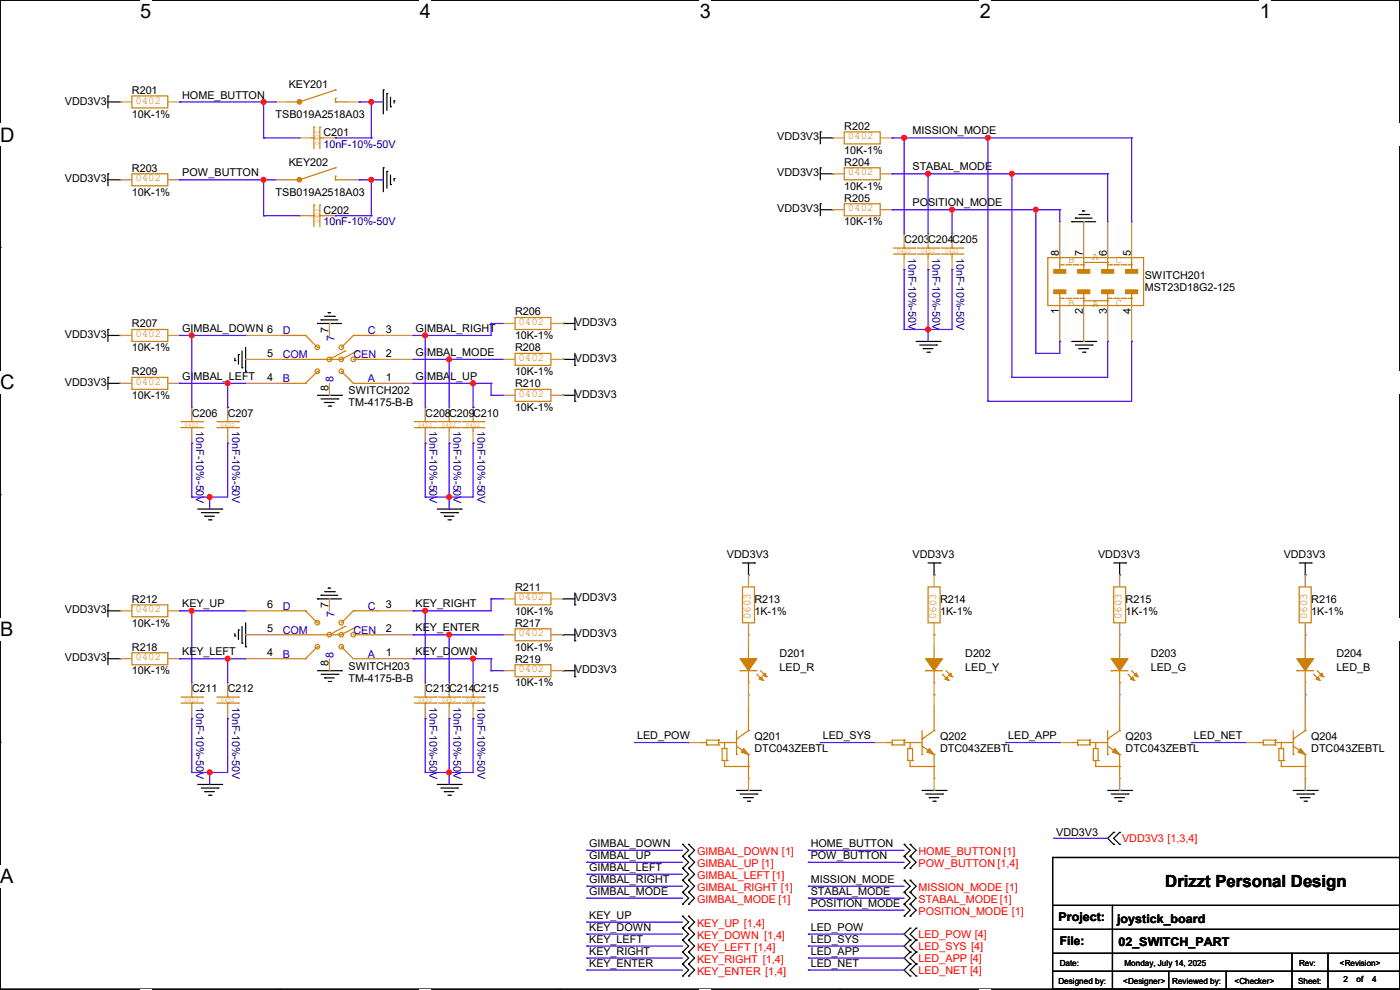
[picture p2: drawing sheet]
<svg xmlns="http://www.w3.org/2000/svg" width="297mm" height="210mm" viewBox="0 0 297 210" stroke-linecap="round" stroke-linejoin="round" font-family="sans-serif">
<path d="M0 0h297v209.8h-297z" fill="none" stroke="#000" stroke-width=".25"/>
<g fill="#fff">
<path d="M29.7 0h2.4v4.8h-2.4z"/>
<path d="M29.7 209.8h2.4v.2h-2.4z"/>
</g>
<path d="M59.4 0h.1M59.4 209.8h.1" fill="none" stroke="#000" stroke-width=".25"/>
<g fill="#fff">
<path d="M89.1 0h2.3v4.8h-2.3z"/>
<path d="M89.1 209.8h2.3v.2h-2.3z"/>
</g>
<path d="M118.8 0h.1M118.8 209.8h.1" fill="none" stroke="#000" stroke-width=".25"/>
<g fill="#fff">
<path d="M148.5 0h2.3v4.8h-2.3z"/>
<path d="M148.5 209.8h2.3v.2h-2.3z"/>
</g>
<path d="M178.2 0h.1M178.2 209.8h.1" fill="none" stroke="#000" stroke-width=".25"/>
<g fill="#fff">
<path d="M207.9 0h2.3v4.8h-2.3z"/>
<path d="M207.9 209.8h2.3v.2h-2.3z"/>
</g>
<path d="M237.6 0h.1M237.6 209.8h.1" fill="none" stroke="#000" stroke-width=".25"/>
<g fill="#fff">
<path d="M267.3 0h2.3v4.8h-2.3z"/>
<path d="M267.3 209.8h2.3v.2h-2.3z"/>
<path d="M0 26.2h3.1v4.8h-3.1z"/>
<path d="M297 26.2v4.8z"/>
<path d="M0 78.7h3.1v4.7h-3.1z"/>
<path d="M297 78.7v4.7z"/>
</g>
<path d="M0 52.5h.1M297 52.5h.1" fill="none" stroke="#000" stroke-width=".25"/>
<g fill="#fff">
<path d="M0 131.1h2.9v4.8h-2.9z"/>
<path d="M297 131.1v4.8z"/>
</g>
<path d="M0 104.9h.1M297 104.9h.1" fill="none" stroke="#000" stroke-width=".25"/>
<g fill="#fff">
<path d="M0 183.6h2.9v4.7h-2.9z"/>
<path d="M296.9 183.6h.1v4.7h-.1z"/>
</g>
<g fill="none" stroke="#000" stroke-width=".25">
<path d="M81.3 19.1h.1M81.3 19.1v5.1M82.1 19.9h.1M82.1 19.9v3.5M22.9 20.4h.1M22.9 36.9h.1M22.9 21.6h2.5M22.9 20.4v2.5M22.9 36.9v2.5M22.9 38.1h2.5M25.4 21.6h.1M25.4 38.1h.1"/>
<path d="M81.3 35.6h.1M81.3 35.6v5.1M82.1 36.4h.1M82.1 36.4v3.5M82.8 22.6h.1M82.8 39.2h.1M82.8 20.6v2M82.8 37.1v2.1M83.6 21.4h.1M83.6 37.9h.1M83.6 21.4v.5M83.6 37.9v.5"/>
<path d="M174 28h.1M174 35.6h.1M174 29.3h2.6M174 28v2.5M174 35.6v2.5M174 36.9h2.6M176.6 29.3h.1M176.6 36.9h.1M174 43.2h.1M174 43.2v2.6M174 44.5h2.6M176.6 44.5h.1"/>
<path d="M227.4 47h.1M227.4 47h5.1M228.1 46.3h.1M228.1 46.3h3.6M228.9 45.5h2M229.7 44.7h.1M229.7 44.7h.5M230.9 45.5h.1M22.9 69.9h.1M22.9 69.9v2.5M22.9 71.2h2.5M25.4 71.2h.1"/>
<path d="M49.8 76.5h.1M49.8 76v.5M50.6 75.2h.1M50.6 75.2v2.1M51.4 78h.1M51.4 74.5v3.5M52.1 78.8h.1M52.1 73.7v5.1M67.4 68.6h.1M67.4 68.6h5M68.1 67.9h.1M68.1 67.9h3.6"/>
<path d="M68.9 67.1h2M69.6 66.3h.1M69.6 66.3h.5M70.9 67.1h.1M119.4 68.6h.1M119.4 76.2h.1M119.4 68.6h2.6M119.4 76.2h2.6M122 69.9h.1M122 77.5h.1M122 67.4v2.5M122 75v2.5"/>
<path d="M194.4 72.4h5M195.1 73.2h3.6M195.9 74h.1M195.9 74h2M196.6 74.7h.5M197.1 74.7h.1M198.7 73.2h.1M199.4 72.4h.1M227.4 72.4h5.1M228.1 73.2h3.6M228.9 74h.1M228.9 74h2"/>
<path d="M229.7 74.7h.5M230.2 74.7h.1M231.7 73.2h.1M232.5 72.4h.1M22.9 80.1h.1M22.9 80.1v2.5M22.9 81.3h2.5M25.4 81.3h.1M67.4 83.9h5M68.1 84.6h3.6M68.9 85.4h.1M68.9 85.4h2"/>
<path d="M69.6 86.1h.5M70.1 86.1h.1M71.7 84.6h.1M72.4 83.9h.1M119.4 83.9h.1M119.4 83.9h2.6M122 85.1h.1M122 82.6v2.5M42 108h5M42.7 108.8h3.6M43.5 109.5h.1M43.5 109.5h2"/>
<path d="M44.2 110.3h.5M44.7 110.3h.1M46.3 108.8h.1M47 108h.1M92.8 108h5M93.5 108.8h3.6M94.3 109.5h.1M94.3 109.5h2M95 110.3h.5M95.5 110.3h.1M97.1 108.8h.1M97.8 108h.1"/>
<path d="M157.5 119.4h2.6M158.8 119.4v2.6M160.1 119.4h.1M196.9 119.4h2.5M198.2 119.4v2.6M199.4 119.4h.1M236.3 119.4h2.5M237.5 119.4v2.6M238.8 119.4h.1M275.6 119.4h2.6M276.9 119.4v2.6M278.2 119.4h.1"/>
<path d="M22.9 128.3h.1M22.9 138.5h.1M22.9 128.3v2.6M22.9 138.5v2.5M22.9 129.6h2.5M22.9 139.7h2.5M25.4 129.6h.1M25.4 139.7h.1M49.8 134.9h.1M49.8 134.4v.5M50.6 133.6h.1M50.6 133.6v2.1"/>
<path d="M51.4 136.4h.1M51.4 132.9v3.5M52.1 137.2h.1M52.1 132.1v5.1M67.4 127h.1M67.4 127h5M68.1 126.3h.1M68.1 126.3h3.6M68.9 125.5h2M69.6 124.8h.1M69.6 124.8h.5M70.9 125.5h.1"/>
<path d="M119.4 127h.1M119.4 134.7h.1M119.4 127h2.6M119.4 134.7h2.6M122 128.3h.1M122 135.9h.1M122 125.8v2.5M122 133.4v2.5M158.8 122h.1M198.2 122h.1M237.5 122h.1M276.9 122h.1"/>
<path d="M0 157.4h.1M67.4 142.3h5M68.1 143h3.6M68.9 143.8h.1M68.9 143.8h2M69.6 144.6h.5M70.1 144.6h.1M71.7 143h.1M72.4 142.3h.1M119.4 142.3h.1M119.4 142.3h2.6M122 143.6h.1"/>
<path d="M122 141v2.6M297 157.4h.1M42 166.4h5M42.7 167.2h3.6M43.5 167.9h.1M43.5 167.9h2M44.2 168.7h.5M44.7 168.7h.1M46.3 167.2h.1M47 166.4h.1M92.8 166.4h5M93.5 167.2h3.6"/>
<path d="M94.3 167.9h.1M94.3 167.9h2M95 168.7h.5M95.5 168.7h.1M97.1 167.2h.1M97.8 166.4h.1M144.8 179.1h.1M144.8 179.1l1.3 1.3-1.3 1.3M146.1 179.1h.1M146.1 179.1l1.3 1.3-1.3 1.3M156.3 167.7h5M157 168.4h3.6"/>
<path d="M157.8 169.2h.1M157.8 169.2h2M158.5 170h.5M159 170h.1M160.6 168.4h.1M161.3 167.7h.1M191.8 179.1h.1M191.8 179.1l1.3 1.3-1.3 1.3M193.1 179.1h.1M193.1 179.1l1.3 1.3-1.3 1.3M195.6 167.7h5.1M196.4 168.4h3.5"/>
<path d="M197.1 169.2h.1M197.1 169.2h2.1M197.9 170h.5M198.4 170h.1M199.9 168.4h.1M200.7 167.7h.1M235 167.7h5.1M235.8 168.4h3.5M236.3 176.6h.1M236.3 179.1h.1M236.3 176.6l-1.3 1.2 1.3 1.3M236.5 169.2h.1"/>
<path d="M236.5 169.2h2M237.3 170h.5M237.5 179.1h.1M237.5 176.6h.1M237.5 176.6l-1.2 1.2 1.2 1.3M237.8 170h.1M239.3 168.4h.1M240.1 167.7h.1M274.4 167.7h5M275.1 168.4h3.6M275.9 169.2h.1M275.9 169.2h2"/>
<path d="M276.6 170h.6M277.2 170h.1M278.7 168.4h.1M279.4 167.7h.1M144.8 181.7h.1M144.8 184.2h.1M144.8 186.7h.1M144.8 189.3h.1M144.8 191.8h.1M144.8 196.9h.1M144.8 194.4h.1M144.8 199.4h.1"/>
<path d="M144.8 181.7l1.3 1.2-1.3 1.3M144.8 184.2l1.3 1.3-1.3 1.2M144.8 186.7l1.3 1.3-1.3 1.3M144.8 189.3l1.3 1.2-1.3 1.3M144.8 194.4l1.3 1.2-1.3 1.3M144.8 196.9l1.3 1.3-1.3 1.2M144.8 199.4l1.3 1.3-1.3 1.3M146.1 181.7h.1M146.1 184.2h.1M146.1 186.7h.1M146.1 189.3h.1M146.1 191.8h.1"/>
<path d="M146.1 196.9h.1M146.1 194.4h.1M146.1 199.4h.1M146.1 181.7l1.3 1.2-1.3 1.3M146.1 184.2l1.3 1.3-1.3 1.2M146.1 186.7l1.3 1.3-1.3 1.3M146.1 189.3l1.3 1.2-1.3 1.3M146.1 194.4l1.3 1.2-1.3 1.3M146.1 196.9l1.3 1.3-1.3 1.2M146.1 199.4l1.3 1.3-1.3 1.3M191.8 189.3h.1M191.8 186.7h.1"/>
<path d="M191.8 191.8h.1M191.8 194.4h.1M191.8 181.7h.1M191.8 184.2h.1M191.8 186.7l1.3 1.3-1.3 1.3M191.8 189.3l1.3 1.2-1.3 1.3M191.8 191.8l1.3 1.3-1.3 1.3M191.8 181.7l1.3 1.2-1.3 1.3M193.1 189.3h.1M193.1 186.7h.1M193.1 191.8h.1M193.1 194.4h.1"/>
<path d="M193.1 196.9h.1M193.1 199.4h.1M193.1 181.7h.1M193.1 184.2h.1M193.1 186.7l1.3 1.3-1.3 1.3M193.1 189.3l1.3 1.2-1.3 1.3M193.1 191.8l1.3 1.3-1.3 1.3M193.1 196.9l-1.3 1.3 1.3 1.2M193.1 199.4l-1.3 1.3 1.3 1.3M193.1 181.7l1.3 1.2-1.3 1.3M194.4 199.4h.1M194.4 196.9h.1"/>
<path d="M194.4 196.9l-1.3 1.3 1.3 1.2M194.4 199.4l-1.3 1.3 1.3 1.3M223.3 181.9h73.7v27.9h-73.7zM223.3 192.1h73.7M223.3 197.1h73.7M236 192.1v17.7M297 192.1h.1M297 197.1h.1M144.8 202h.1M144.8 204.5h.1M144.8 207.1h.1M144.8 202l1.3 1.2-1.3 1.3"/>
<path d="M144.8 204.5l1.3 1.3-1.3 1.3M146.1 202h.1M146.1 204.5h.1M146.1 207.1h.1M146.1 202l1.3 1.2-1.3 1.3M146.1 204.5l1.3 1.3-1.3 1.3M193.1 202h.1M193.1 204.5h.1M193.1 207.1h.1M193.1 202l-1.3 1.2 1.3 1.3M193.1 204.5l-1.3 1.3 1.3 1.3M194.4 202h.1"/>
<path d="M194.4 204.5h.1M194.4 207.1h.1M194.4 202l-1.3 1.2 1.3 1.3M194.4 204.5l-1.3 1.3 1.3 1.3M223.3 202.2h73.7M223.3 206h73.7M236 209.8h.1M247.9 209.8h.1M247.9 206v3.8M260.1 209.8h.1M260.1 206v3.8M274.1 209.8h.1"/>
<path d="M274.1 202.2v7.6M281.7 209.8h.1M281.7 202.2v7.6M297 202.2h.1M297 206h.1"/>
</g>
<g fill="none" stroke="#cc8006" stroke-width=".25">
<path d="M71.2 19.1h.1M71.2 19.1l-7.7 2.5M28 36.9h7.6v2.5h-7.6zM28 20.4h7.6v2.5h-7.6zM61 38.1h2.5M61 21.6h2.5M63.5 38.1h.1M63.5 21.6h.1M66.1 29.3h.5M66.6 29.3h.1M66.6 27h.1M66.6 27v4.5"/>
<path d="M67.9 27h.1M67.9 29.3h.1M67.9 29.3h.7M67.9 27v4.5M71.2 38.1h.1M71.2 35.6h.1M71.2 37.4h.1M71.2 21.6h.1M71.2 20.9h.1M71.2 38.1h2.5M71.2 35.6l-7.7 2.5M71.2 20.9v.7"/>
<path d="M71.2 37.4v.7M71.2 21.6h2.5M179.1 35.6h7.6v2.5h-7.6zM179.1 28h7.6v2.5h-7.6zM66.1 45.8h.5M66.6 45.8h.1M66.6 43.5h.1M66.6 43.5v4.5M67.9 43.5h.1M67.9 45.8h.1M67.9 43.5v4.5M67.9 45.8h.7"/>
<path d="M179.1 43.2h7.6v2.6h-7.6zM189.5 53.9h4.6M189.5 52.6h4.6M191.8 52.6h.1M191.8 53.9h.1M191.8 52.1v.5M191.8 53.9v.8M194.1 53.9h.1M194.1 52.6h.1M194.6 53.9h4.6M194.6 52.6h4.6M196.9 52.6h.1"/>
<path d="M196.9 53.9h.1M196.9 52.1v.5M196.9 53.9v.8M199.2 53.9h.1M199.2 52.6h.1M199.7 53.9h4.6M199.7 52.6h4.6M202 52.6h.1M202 53.9h.1M202 52.1v.5M202 53.9v.8M204.3 53.9h.1"/>
<path d="M204.3 52.6h.1M222.3 54.7h20.3v10.1h-20.3zM224.8 54.7h.1M224.8 54.7v2.5M224.8 56.2h.8M225.6 56.2h.1M226.1 56.2h1M227.1 56.2h.1M227.6 56.2h1M228.6 56.2h.1M229.2 56.2h.7M229.9 54.7h.1"/>
<path d="M229.9 56.2h.1M229.9 54.7v2.5M229.9 55.7h5.1M235 54.7h.1M235 55.7h.1M235 54.7v2.5M235 56.2h.8M235.8 56.2h.1M236.3 56.2h1M237.3 56.2h.1M237.8 56.2h1M238.8 56.2h.1"/>
<path d="M239.3 56.2h.8M240.1 54.7h.1M240.1 56.2h.1M240.1 54.7v2.5M28 69.9h7.6v2.5h-7.6zM59.7 76.2h12.7M59.7 71.2h5.1M64.8 71.2h.1M64.8 71.2l2.6 2.5M67.4 73.7h.1M67.4 78.8h.1M67.4 78.8l-2.6 2.5"/>
<path d="M72.4 76.2h.1M72.4 78.8h.1M72.4 78.8l2.6 2.5h5.1M73.2 74.5h.1M73.2 74.5l-3.3 1.7M75 71.2h.1M75 76.2h5.1M75 71.2h5.1M75 71.2l-2.6 2.5M75.7 74.5h.1M75.7 74.5l-3.3 1.7M80.1 71.2h.1"/>
<path d="M80.1 76.2h.1M109.3 75h7.6v2.5h-7.6zM109.3 67.4h7.6v2.5h-7.6zM224.8 62.3h.1M224.8 62.3v2.5M224.8 63.3h.8M225.6 63.3h.1M226.1 63.3h1M227.1 63.3h.1M227.6 63.3h1M228.6 63.3h.1M229.2 63.3h.7"/>
<path d="M229.9 62.3h.1M229.9 63.3h.1M229.9 62.3v2.5M229.9 63.8h5.1M235 62.3h.1M235 63.8h.1M235 62.3v2.5M235 63.3h.8M235.8 63.3h.1M236.3 63.3h1M237.3 63.3h.1M237.8 63.3h1"/>
<path d="M238.8 63.3h.1M239.3 63.3h.8M240.1 62.3h.1M240.1 63.3h.1M240.1 62.3v2.5M28 80.1h7.6v2.5h-7.6zM38.4 90.7h4.6M38.4 89.5h4.6M40.7 89.5h.1M40.7 90.7h.1M40.7 88.9v.6M40.7 90.7v.8"/>
<path d="M43 90.7h.1M43 89.5h.1M46 90.7h4.6M46 89.5h4.6M48.3 89.5h.1M48.3 90.7h.1M48.3 88.9v.6M48.3 90.7v.8M50.6 90.7h.1M50.6 89.5h.1M59.7 81.3h5.1M64.8 81.3h.1"/>
<path d="M80.1 81.3h.1M87.9 90.7h4.6M87.9 89.5h4.6M90.2 89.5h.1M90.2 90.7h.1M90.2 88.9v.6M90.2 90.7v.8M92.5 90.7h.1M92.5 89.5h.1M93 90.7h4.6M93 89.5h4.6M95.3 89.5h.1"/>
<path d="M95.3 90.7h.1M95.3 88.9v.6M95.3 90.7v.8M97.6 90.7h.1M97.6 89.5h.1M98.1 90.7h4.6M98.1 89.5h4.6M100.4 89.5h.1M100.4 90.7h.1M100.4 88.9v.6M100.4 90.7v.8M102.7 90.7h.1"/>
<path d="M102.7 89.5h.1M109.3 82.6h7.6v2.5h-7.6zM28 138.5h7.6v2.5h-7.6zM28 128.3h7.6v2.6h-7.6zM59.7 134.7h12.7M59.7 129.6h5.1M59.7 139.7h5.1M64.8 129.6h.1M64.8 139.7h.1M64.8 129.6l2.6 2.5M67.4 132.1h.1M67.4 137.2h.1"/>
<path d="M67.4 137.2l-2.6 2.5M72.4 134.7h.1M72.4 137.2h.1M72.4 137.2l2.6 2.5h5.1M73.2 132.9h.1M73.2 132.9l-3.3 1.8M75 129.6h.1M75 134.7h5.1M75 129.6h5.1M75 129.6l-2.6 2.5M75.7 132.9h.1M75.7 132.9l-3.3 1.8"/>
<path d="M80.1 129.6h.1M80.1 134.7h.1M80.1 139.7h.1M109.3 125.8h7.6v2.5h-7.6zM109.3 133.4h7.6v2.5h-7.6zM157.5 124.5h2.6v7.6h-2.6zM158.8 139.7h.1M158.8 137.2v2.5M196.9 124.5h2.5v7.6h-2.5zM198.2 139.7h.1M198.2 137.2v2.5M236.3 124.5h2.5v7.6h-2.5z"/>
<path d="M237.5 139.7h.1M237.5 137.2v2.5M275.6 124.5h2.6v7.6h-2.6zM276.9 139.7h.1M276.9 137.2v2.5M38.4 149.1h4.6M38.4 147.9h4.6M40.7 147.9h.1M40.7 149.1h.1M40.7 147.4v.5M40.7 149.1v.8M43 149.1h.1"/>
<path d="M43 147.9h.1M46 149.1h4.6M46 147.9h4.6M48.3 147.9h.1M48.3 149.1h.1M48.3 147.4v.5M48.3 149.1v.8M50.6 149.1h.1M50.6 147.9h.1M87.9 149.1h4.6M87.9 147.9h4.6M90.2 147.9h.1"/>
<path d="M90.2 149.1h.1M90.2 147.4v.5M90.2 149.1v.8M92.5 149.1h.1M92.5 147.9h.1M93 149.1h4.6M93 147.9h4.6M95.3 147.9h.1M95.3 149.1h.1M95.3 147.4v.5M95.3 149.1v.8M97.6 149.1h.1"/>
<path d="M97.6 147.9h.1M98.1 149.1h4.6M98.1 147.9h4.6M100.4 147.9h.1M100.4 149.1h.1M100.4 147.4v.5M100.4 149.1v.8M102.7 149.1h.1M102.7 147.9h.1M109.3 141h7.6v2.6h-7.6zM148.6 157.5h.1M148.6 157.5h1.3"/>
<path d="M149.9 158h.1M149.9 158h2.5M152.4 157.5h.1M152.4 157h.1M152.4 158h.1M152.4 157.5h3.9M152.4 157h-2.5v1M152.4 157v1M153.2 158.8h.1M153.2 158.8h1v2.5M153.2 158.8v2.5M153.7 158.8h.1"/>
<path d="M153.7 157.5v1.3M156.3 156.8h.1M156.3 158.3l2.5 1.8M156.3 155v5.1M157 142.3h.1M157 142.3h3.6M158.8 144.8h.1M158.8 155h.1M158.8 142.3v2.5M158.8 149.9v5.1M158.8 155l-2.5 1.8M160.6 143l1.2 1.3"/>
<path d="M161.3 142.3l1.3 1.3M161.8 144.3h.1M162.6 143.6h.1M188 157.5h.1M188 157.5h1.3M189.3 158h.1M189.3 158h2.5M191.8 157.5h.1M191.8 157h.1M191.8 158h.1M191.8 157.5h3.8M191.8 157h-2.5v1"/>
<path d="M191.8 157v1M192.6 158.8h.1M192.6 158.8h1v2.5M192.6 158.8v2.5M193.1 158.8h.1M193.1 157.5v1.3M195.6 156.8h.1M195.6 158.3l2.6 1.8M195.6 155v5.1M196.4 142.3h.1M196.4 142.3h3.5M198.2 144.8h.1"/>
<path d="M198.2 155h.1M198.2 142.3v2.5M198.2 149.9v5.1M198.2 155l-2.6 1.8M199.9 143l1.3 1.3M200.7 142.3l1.3 1.3M201.2 144.3h.1M202 143.6h.1M227.4 157.5h.1M227.4 157.5h1.2M228.6 158h.1M228.6 158h2.6"/>
<path d="M231.2 157.5h.1M231.2 157h.1M231.2 158h.1M231.2 157.5h3.8M231.2 157h-2.6v1M231.2 157v1M231.9 158.8h.1M231.9 158.8h1.1v2.5M231.9 158.8v2.5M232.5 158.8h.1M232.5 157.5v1.3M235 156.8h.1"/>
<path d="M235 155v5.1M235 158.3l2.5 1.8M235.8 142.3h.1M235.8 142.3h3.5M237.5 144.8h.1M237.5 155h.1M237.5 142.3v2.5M237.5 149.9v5.1M237.5 155l-2.5 1.8M239.3 143l1.3 1.3M240.1 142.3l1.2 1.3M240.6 144.3h.1"/>
<path d="M241.3 143.6h.1M266.7 157.5h.1M266.7 157.5h1.3M268 158h.1M268 158h2.6M270.6 157.5h.1M270.6 157h.1M270.6 158h.1M270.6 157.5h3.8M270.6 157h-2.6v1M270.6 157v1M271.3 158.8h.1"/>
<path d="M271.3 158.8h1v2.5M271.3 158.8v2.5M271.8 158.8h.1M271.8 157.5v1.3M274.4 156.8h.1M274.4 158.3l2.5 1.8M274.4 155v5.1M275.1 142.3h.1M275.1 142.3h3.6M276.9 144.8h.1M276.9 155h.1M276.9 142.3v2.5"/>
<path d="M276.9 149.9v5.1M276.9 155l-2.5 1.8M278.7 143l1.3 1.3M279.4 142.3l1.3 1.3M280 144.3h.1M280.7 143.6h.1M153.2 161.3h.1M153.2 161.3h1M153.7 162.6h.1M153.7 162.6h5.1M153.7 161.3v1.3M154.2 161.3h.1"/>
<path d="M156.3 160.1h.1M158.8 160.1h.1M158.8 165.1h.1M158.8 162.6h.1M158.8 160.1v5M192.6 161.3h.1M192.6 161.3h1M193.1 162.6h.1M193.1 162.6h5.1M193.1 161.3v1.3M193.6 161.3h.1M195.6 160.1h.1"/>
<path d="M198.2 160.1h.1M198.2 165.1h.1M198.2 162.6h.1M198.2 160.1v5M231.9 161.3h.1M231.9 161.3h1.1M232.5 162.6h.1M232.5 161.3v1.3M232.5 162.6h5M233 161.3h.1M235 160.1h.1M237.5 160.1h.1"/>
<path d="M237.5 165.1h.1M237.5 162.6h.1M237.5 160.1v5M271.3 161.3h.1M271.3 161.3h1M271.8 162.6h.1M271.8 162.6h5.1M271.8 161.3v1.3M272.3 161.3h.1M274.4 160.1h.1M276.9 160.1h.1M276.9 165.1h.1"/>
<path d="M276.9 162.6h.1M276.9 160.1v5"/>
<circle cx="67.3" cy="78.8" r=".49"/>
<circle cx="67.3" cy="73.7" r=".49"/>
<circle cx="69.9" cy="76.2" r=".49"/>
<circle cx="72.4" cy="78.8" r=".49"/>
<circle cx="72.4" cy="73.7" r=".49"/>
<circle cx="72.4" cy="76.2" r=".49"/>
<circle cx="75" cy="76.2" r=".49"/>
<circle cx="67.3" cy="132.1" r=".49"/>
<circle cx="67.3" cy="137.2" r=".49"/>
<circle cx="69.9" cy="134.6" r=".49"/>
<circle cx="72.4" cy="134.6" r=".49"/>
<circle cx="72.4" cy="132.1" r=".49"/>
<circle cx="72.4" cy="137.2" r=".49"/>
<circle cx="75" cy="134.6" r=".49"/>
</g>
<g fill="none" stroke="#a84" stroke-width=".25">
<path d="M25.4 38.1h.1M25.4 21.6h.1M25.4 38.1h2.6M25.4 21.6h2.6M35.6 38.1h2.5M35.6 21.6h2.5M38.1 38.1h.1M38.1 21.6h.1M58.5 38.1h.1M58.5 21.6h.1M58.5 38.1h2.5M58.5 21.6h2.5"/>
<path d="M63.5 29.3h.1M63.5 29.3h2.6M68.6 29.3h2.6M71.2 29.3h.1M73.7 38.1h2.5M73.7 21.6h2.5M76.2 38.1h.1M76.2 21.6h.1M176.6 36.9h.1M176.6 29.3h.1M176.6 29.3h2.5M176.6 36.9h2.5"/>
<path d="M186.7 29.3h2.6M186.7 36.9h2.6M189.3 36.9h.1M189.3 29.3h.1M63.5 45.8h.1M63.5 45.8h2.6M68.6 45.8h2.6M71.2 45.8h.1M176.6 44.5h.1M176.6 44.5h2.5M186.7 44.5h2.6M189.3 44.5h.1"/>
<path d="M191.8 49.6h.1M191.8 57.2h.1M191.8 49.6v2.5M191.8 54.7v2.5M196.9 49.6h.1M196.9 57.2h.1M196.9 49.6v2.5M196.9 54.7v2.5M202 49.6h.1M202 57.2h.1M202 49.6v2.5M202 54.7v2.5"/>
<path d="M224.8 47h.1M224.8 47v7.7M229.9 47h.1M229.9 47v7.7M235 47h.1M235 47v7.7M240.1 47h.1M240.1 47v7.7M25.4 71.2h.1M25.4 71.2h2.6M35.6 71.2h2.5M38.1 71.2h.1"/>
<path d="M52.1 71.2h.1M52.1 76.2h.1M52.1 71.2h7.6M52.1 76.2h7.6M69.9 68.6h.1M69.9 68.6v2.6M80.1 71.2h7.6M80.1 76.2h7.6M87.7 76.2h.1M87.7 71.2h.1M106.7 76.2h.1M106.7 68.6h.1"/>
<path d="M106.7 76.2h2.6M106.7 68.6h2.6M116.9 76.2h2.5M116.9 68.6h2.5M119.4 76.2h.1M119.4 68.6h.1M224.8 72.4h.1M224.8 64.8v7.6M229.9 72.4h.1M229.9 64.8v7.6M235 72.4h.1M235 64.8v7.6"/>
<path d="M240.1 72.4h.1M240.1 64.8v7.6M25.4 81.3h.1M25.4 81.3h2.6M35.6 81.3h2.5M38.1 81.3h.1M40.7 86.4h.1M40.7 94h.1M40.7 86.4v2.5M40.7 91.5v2.5M48.3 86.4h.1M48.3 94h.1"/>
<path d="M48.3 86.4v2.5M48.3 91.5v2.5M52.1 81.3h.1M52.1 81.3h7.6M69.9 83.9h.1M69.9 81.3v2.6M80.1 81.3h7.6M87.7 81.3h.1M90.2 86.4h.1M90.2 94h.1M90.2 86.4v2.5M90.2 91.5v2.5"/>
<path d="M95.3 86.4h.1M95.3 94h.1M95.3 86.4v2.5M95.3 91.5v2.5M100.4 86.4h.1M100.4 94h.1M100.4 86.4v2.5M100.4 91.5v2.5M106.7 83.9h.1M106.7 83.9h2.6M116.9 83.9h2.5M119.4 83.9h.1"/>
<path d="M25.4 139.7h.1M25.4 129.6h.1M25.4 129.6h2.6M25.4 139.7h2.6M35.6 129.6h2.5M35.6 139.7h2.5M38.1 139.7h.1M38.1 129.6h.1M52.1 129.6h.1M52.1 134.7h.1M52.1 139.7h.1M52.1 129.6h7.6"/>
<path d="M52.1 134.7h7.6M52.1 139.7h7.6M69.9 127h.1M69.9 127v2.6M69.9 139.7v2.6M80.1 129.6h7.6M80.1 134.7h7.6M80.1 139.7h7.6M87.7 139.7h.1M87.7 134.7h.1M87.7 129.6h.1M106.7 127h.1"/>
<path d="M106.7 134.7h.1M106.7 134.7h2.6M106.7 127h2.6M116.9 134.7h2.5M116.9 127h2.5M119.4 127h.1M119.4 134.7h.1M158.8 122h.1M158.8 134.7h.1M158.8 122v2.5M158.8 132.1v5.1M198.2 134.7h.1"/>
<path d="M198.2 122h.1M198.2 122v2.5M198.2 132.1v5.1M237.5 134.7h.1M237.5 122h.1M237.5 122v2.5M237.5 132.1v5.1M276.9 134.7h.1M276.9 122h.1M276.9 122v2.5M276.9 132.1v5.1M40.7 144.8h.1"/>
<path d="M40.7 152.4h.1M40.7 144.8v2.6M40.7 149.9v2.5M48.3 144.8h.1M48.3 152.4h.1M48.3 144.8v2.6M48.3 149.9v2.5M69.9 142.3h.1M90.2 144.8h.1M90.2 152.4h.1M90.2 144.8v2.6M90.2 149.9v2.5"/>
<path d="M95.3 144.8h.1M95.3 152.4h.1M95.3 144.8v2.6M95.3 149.9v2.5M100.4 144.8h.1M100.4 152.4h.1M100.4 144.8v2.6M100.4 149.9v2.5M106.7 142.3h.1M106.7 142.3h2.6M116.9 142.3h2.5M119.4 142.3h.1"/>
<path d="M146.1 157.5h.1M146.1 157.5h2.5M158.8 147.4h.1M158.8 144.8v5.1M185.5 157.5h.1M185.5 157.5h2.5M198.2 147.4h.1M198.2 144.8v5.1M224.8 157.5h.1M224.8 157.5h2.6M237.5 147.4h.1M237.5 144.8v5.1"/>
<path d="M264.2 157.5h.1M264.2 157.5h2.5M276.9 147.4h.1M276.9 144.8v5.1M158.8 167.7h.1M158.8 165.1v2.6M198.2 167.7h.1M198.2 165.1v2.6M237.5 167.7h.1M237.5 165.1v2.6M276.9 167.7h.1M276.9 165.1v2.6"/>
</g>
<g fill="#cc8006" stroke="#cc8006" stroke-width=".25">
<path d="M236.5 158.8l1 1.3-1.5-.5z"/>
<path d="M275.9 158.8l1 1.3-1.5-.5z"/>
<path d="M197.1 158.8l1.1 1.3-1.6-.5z"/>
<path d="M157.8 158.8l1 1.3-1.5-.5z"/>
<path d="M223.6 57.2h2.5v.8h-2.5z" fill-rule="evenodd"/>
<path d="M228.6 57.2h2.6v.8h-2.6z" fill-rule="evenodd"/>
<path d="M233.7 57.2h2.6v.8h-2.6z" fill-rule="evenodd"/>
<path d="M238.8 57.2h2.5v.8h-2.5z" fill-rule="evenodd"/>
<path d="M223.6 61.5h2.5v.8h-2.5z" fill-rule="evenodd"/>
<path d="M228.6 61.5h2.6v.8h-2.6z" fill-rule="evenodd"/>
<path d="M233.7 61.5h2.6v.8h-2.6z" fill-rule="evenodd"/>
<path d="M238.8 61.5h2.5v.8h-2.5z" fill-rule="evenodd"/>
<path d="M157 139.7h3.6l-1.8 2.6z" fill-rule="evenodd"/>
<path d="M162.3 142.8l.3 .8-.8-.3z" fill-rule="evenodd"/>
<path d="M161.1 144.1l.5-.5 .2 .7z" fill-rule="evenodd"/>
<path d="M275.1 139.7h3.6l-1.8 2.6z" fill-rule="evenodd"/>
<path d="M280 143.3l.5-.5 .2 .8z" fill-rule="evenodd"/>
<path d="M279.2 144.1l.5-.5 .3 .7z" fill-rule="evenodd"/>
<path d="M235.8 139.7h3.5l-1.8 2.6z" fill-rule="evenodd"/>
<path d="M240.6 143.3l.5-.5 .2 .8z" fill-rule="evenodd"/>
<path d="M239.8 144.1l.5-.5 .3 .7z" fill-rule="evenodd"/>
<path d="M196.4 139.7h3.5l-1.7 2.6z" fill-rule="evenodd"/>
<path d="M201.2 143.3l.5-.5 .3 .8z" fill-rule="evenodd"/>
<path d="M200.4 144.1l.6-.5 .2 .7z" fill-rule="evenodd"/>
<circle cx="63.5" cy="38.1" r=".49"/>
<circle cx="63.5" cy="21.6" r=".49"/>
</g>
<g fill="none" stroke="#4200ff" stroke-width=".25">
<path d="M38.1 21.6h.1M38.1 38.1h.1M38.1 21.6h20.4M38.1 38.1h20.4M55.9 29.3h.1M55.9 21.6h.1M55.9 38.1h.1M55.9 29.3h7.6M55.9 21.6v7.7M55.9 38.1v7.7M71.2 29.3h.1M71.2 29.3h7.6"/>
<path d="M76.2 21.6h.1M76.2 38.1h.1M76.2 21.6h5.1M76.2 38.1h5.1M78.8 29.3h.1M78.8 21.6h.1M78.8 38.1h.1M78.8 21.6v7.7M78.8 38.1v7.7M189.3 29.3h.1M189.3 36.9h.1M189.3 29.3h50.8"/>
<path d="M189.3 36.9h45.7M191.8 29.3h.1M191.8 29.3v20.3M196.9 36.9h.1M196.9 36.9v12.7M209.6 29.3h.1M209.6 29.3v55.8M214.7 36.9h.1M214.7 36.9v43.2M235 36.9h.1M235 36.9v10.1M240.1 29.3h.1"/>
<path d="M240.1 29.3v17.7M55.9 45.8h.1M55.9 45.8h7.6M71.2 45.8h.1M71.2 45.8h7.6M78.8 45.8h.1M189.3 44.5h.1M189.3 44.5h35.5M191.8 57.2h.1M191.8 57.2v12.7M196.9 57.2h.1M196.9 57.2v15.2"/>
<path d="M202 44.5h.1M202 57.2h.1M202 44.5v5.1M202 57.2v12.7h-10.2M219.8 44.5h.1M219.8 44.5v30.5M224.8 44.5h.1M224.8 44.5v2.5M38.1 71.2h.1M38.1 71.2h14M40.7 71.2h.1M40.7 71.2v15.2"/>
<path d="M87.7 71.2h.1M87.7 76.2h.1M87.7 76.2h19M90.2 71.2h.1M90.2 71.2v15.2M95.3 76.2h.1M95.3 76.2v10.2M104.2 68.6h.1M104.2 68.6v2.6h-16.5M104.2 68.6h2.5M191.8 69.9h.1M196.9 69.9h.1"/>
<path d="M219.8 75h.1M224.8 72.4h.1M224.8 72.4v2.6h-5M235 72.4h.1M235 72.4v7.7h-20.3M240.1 72.4h.1M240.1 72.4v12.7h-30.5M38.1 81.3h.1M38.1 81.3h14M40.7 94h.1M40.7 94v11.5M48.3 86.4h.1"/>
<path d="M48.3 81.3h.1M48.3 94h.1M48.3 81.3v5.1M48.3 94v11.5h-7.6M87.7 81.3h.1M87.7 81.3h16.5M90.2 94h.1M90.2 94v11.5M95.3 94h.1M95.3 94v14M100.4 86.4h.1M100.4 81.3h.1"/>
<path d="M100.4 94h.1M100.4 94v11.5h-10.2M100.4 81.3v5.1M104.2 81.3h.1M104.2 83.9h.1M104.2 81.3v2.6M104.2 83.9h2.5M209.6 85.1h.1M214.7 80.1h.1M40.7 105.5h.1M44.5 105.5h.1M44.5 105.5v2.5"/>
<path d="M90.2 105.5h.1M95.3 105.5h.1M38.1 129.6h.1M38.1 139.7h.1M38.1 129.6h14M38.1 139.7h14M40.7 129.6h.1M40.7 129.6v15.2M48.3 139.7h.1M48.3 139.7v5.1M87.7 129.6h.1M87.7 134.7h.1"/>
<path d="M87.7 139.7h.1M87.7 134.7h19M87.7 139.7h16.5M90.2 129.6h.1M90.2 129.6v15.2M95.3 134.7h.1M95.3 134.7v10.1M100.4 139.7h.1M100.4 139.7v5.1M104.2 127h.1M104.2 139.7h.1M104.2 127v2.6h-16.5"/>
<path d="M104.2 139.7v2.6M104.2 127h2.5M40.7 152.4h.1M40.7 152.4v11.5M48.3 152.4h.1M48.3 152.4v11.5h-7.6M90.2 152.4h.1M90.2 152.4v11.5M95.3 152.4h.1M95.3 152.4v14M100.4 152.4h.1M100.4 152.4v11.5h-10.2"/>
<path d="M104.2 142.3h.1M104.2 142.3h2.5M134.7 157.5h.1M134.7 157.5h11.4M174 157.5h.1M174 157.5h11.5M213.4 157.5h.1M213.4 157.5h11.4M252.8 157.5h.1M252.8 157.5h11.4M40.7 163.9h.1M44.5 163.9h.1"/>
<path d="M44.5 163.9v2.5M90.2 163.9h.1M95.3 163.9h.1M223.6 177.8h.1M223.6 177.8h11.4M124.5 180.4h.1M124.5 182.9h.1M124.5 185.5h.1M124.5 188h.1M124.5 190.5h.1M124.5 195.6h.1M124.5 198.2h.1"/>
<path d="M124.5 180.4h20.3M124.5 182.9h20.3M124.5 185.5h20.3M124.5 188h20.3M124.5 190.5h20.3M124.5 195.6h20.3M124.5 198.2h20.3M171.5 188h.1M171.5 190.5h.1M171.5 193.1h.1M171.5 198.2h.1M171.5 180.4h.1"/>
<path d="M171.5 182.9h.1M171.5 180.4h20.3M171.5 182.9h20.3M171.5 188h20.3M171.5 190.5h20.3M171.5 198.2h20.3M171.5 193.1h20.3M124.5 200.7h.1M124.5 203.2h.1M124.5 205.8h.1M124.5 200.7h20.3M124.5 203.2h20.3"/>
<path d="M124.5 205.8h20.3M171.5 200.7h.1M171.5 203.2h.1M171.5 205.8h.1M171.5 200.7h20.3M171.5 203.2h20.3M171.5 205.8h20.3"/>
</g>
<g fill="#f00" stroke="#f00" stroke-width=".25">
<circle cx="78.8" cy="21.6" r=".49"/>
<circle cx="55.9" cy="21.6" r=".49"/>
<circle cx="55.9" cy="38.1" r=".49"/>
<circle cx="78.8" cy="38.1" r=".49"/>
<circle cx="48.3" cy="81.3" r=".49"/>
<circle cx="40.7" cy="71.1" r=".49"/>
<circle cx="44.5" cy="105.4" r=".49"/>
<circle cx="90.2" cy="71.1" r=".49"/>
<circle cx="95.3" cy="76.2" r=".49"/>
<circle cx="100.4" cy="81.3" r=".49"/>
<circle cx="95.3" cy="105.4" r=".49"/>
<circle cx="40.7" cy="129.6" r=".49"/>
<circle cx="90.2" cy="129.6" r=".49"/>
<circle cx="95.3" cy="134.6" r=".49"/>
<circle cx="48.3" cy="139.7" r=".49"/>
<circle cx="100.4" cy="139.7" r=".49"/>
<circle cx="95.3" cy="163.9" r=".49"/>
<circle cx="44.5" cy="163.9" r=".49"/>
<circle cx="219.7" cy="44.5" r=".49"/>
<circle cx="209.6" cy="29.2" r=".49"/>
<circle cx="214.7" cy="36.9" r=".49"/>
<circle cx="202" cy="44.5" r=".49"/>
<circle cx="191.8" cy="29.2" r=".49"/>
<circle cx="196.9" cy="36.9" r=".49"/>
<circle cx="196.9" cy="69.9" r=".49"/>
</g>
<g font-size="4.2">
<text x="29.7" y="3.9">5</text>
<text x="89.1" y="3.9">4</text>
<text x="148.5" y="3.9">3</text>
<text x="207.9" y="3.9">2</text>
<text x="267.3" y="3.9">1</text>
<text x="0" y="30.1">D</text>
<text x="0" y="82.5">C</text>
<text x="0" y="135">B</text>
<text x="0" y="187.4">A</text>
<text x="297" y="187.4">A</text>
</g>
<text font-size="3.6" x="247.2" y="188.3">Drizzt Personal Design</text>
<g font-size="2.5">
<text x="224.6" y="195.5">Project:</text>
<text x="237" y="195.7">joystick_board</text>
<text x="224.8" y="200.5">File:</text>
<text x="237.3" y="200.8">02_SWITCH_PART</text>
</g>
<g font-size="2.3">
<text x="13.8" y="22.2">VDD3V3</text>
<text x="28" y="19.9">R201</text>
<text x="38.7" y="20.9">HOME_BUTTON</text>
<text x="61.3" y="18.6">KEY201</text>
<text x="28" y="25">10K-1%</text>
<text x="58.5" y="25">TSB019A2518A03</text>
<text x="68.6" y="28.8">C201</text>
<text x="164.9" y="29.8">VDD3V3</text>
<text x="179.1" y="27.5">R202</text>
<text x="193.6" y="28.5">MISSION_MODE</text>
<text x="61.3" y="35.1">KEY202</text>
<text x="179.1" y="35.1">R204</text>
<text x="179.1" y="32.6">10K-1%</text>
<text x="13.8" y="38.7">VDD3V3</text>
<text x="28" y="36.4">R203</text>
<text x="28" y="41.5">10K-1%</text>
<text x="38.7" y="37.4">POW_BUTTON</text>
<text x="58.5" y="41.5">TSB019A2518A03</text>
<text x="164.9" y="37.4">VDD3V3</text>
<text x="179.1" y="40.2">10K-1%</text>
<text x="193.6" y="36.2">STABAL_MODE</text>
<text x="68.6" y="45.3">C202</text>
<text x="164.9" y="45">VDD3V3</text>
<text x="179.1" y="42.8">R205</text>
<text x="179.1" y="47.8">10K-1%</text>
<text x="193.6" y="43.8">POSITION_MODE</text>
<text x="191.8" y="51.6">C203</text>
<text x="196.9" y="51.6">C204</text>
<text x="202" y="51.6">C205</text>
<text x="224.7" y="54.4" transform="rotate(-90 224.7 54.4)">8</text>
<text x="229.7" y="54.4" transform="rotate(-90 229.7 54.4)">7</text>
<text x="234.8" y="54.4" transform="rotate(-90 234.8 54.4)">6</text>
<text x="239.9" y="54.4" transform="rotate(-90 239.9 54.4)">5</text>
<text x="242.9" y="59.3">SWITCH201</text>
<text x="242.9" y="61.8">MST23D18G2-125</text>
<text x="13.8" y="71.7">VDD3V3</text>
<text x="28" y="69.4">R207</text>
<text x="38.7" y="70.4">GIMBAL_DOWN 6</text>
<text x="69.7" y="70.7" transform="rotate(-90 69.7 70.7)">7</text>
<text x="81.8" y="70.6">3</text>
<text x="88.2" y="70.4">GIMBAL_RIGHT</text>
<text x="109.3" y="66.9">R206</text>
<text x="109.3" y="72">10K-1%</text>
<text x="122" y="69.2">VDD3V3</text>
<text x="224.7" y="66.6" transform="rotate(-90 224.7 66.6)">1</text>
<text x="229.7" y="66.6" transform="rotate(-90 229.7 66.6)">2</text>
<text x="234.8" y="66.6" transform="rotate(-90 234.8 66.6)">3</text>
<text x="239.9" y="66.6" transform="rotate(-90 239.9 66.6)">4</text>
<text x="28" y="74.5">10K-1%</text>
<text x="56.7" y="75.7">5</text>
<text x="81.8" y="75.7">2</text>
<text x="88.2" y="75.5">GIMBAL_MODE</text>
<text x="109.3" y="74.5">R208</text>
<text x="122" y="76.8">VDD3V3</text>
<text x="13.8" y="81.9">VDD3V3</text>
<text x="28" y="79.6">R209</text>
<text x="38.7" y="80.6">GIMBAL_LEFT</text>
<text x="56.7" y="80.8">4</text>
<text x="69.7" y="82.8" transform="rotate(-90 69.7 82.8)">8</text>
<text x="74" y="83.7">SWITCH202</text>
<text x="81.8" y="80.8">1</text>
<text x="88.2" y="80.6">GIMBAL_UP</text>
<text x="109.3" y="82.1">R210</text>
<text x="109.3" y="79.6">10K-1%</text>
<text x="28" y="84.7">10K-1%</text>
<text x="40.7" y="88.5">C206</text>
<text x="48.3" y="88.5">C207</text>
<text x="74" y="86.2">TM-4175-B-B</text>
<text x="90.2" y="88.5">C208</text>
<text x="95.3" y="88.5">C209</text>
<text x="100.4" y="88.5">C210</text>
<text x="109.3" y="87.2">10K-1%</text>
<text x="122" y="84.4">VDD3V3</text>
<text x="154.2" y="118.4">VDD3V3</text>
<text x="193.6" y="118.4">VDD3V3</text>
<text x="233" y="118.4">VDD3V3</text>
<text x="272.3" y="118.4">VDD3V3</text>
<text x="109.3" y="125.3">R211</text>
<text x="13.8" y="130.1">VDD3V3</text>
<text x="28" y="127.8">R212</text>
<text x="38.7" y="128.9">KEY_UP</text>
<text x="56.7" y="129">6</text>
<text x="69.7" y="129.1" transform="rotate(-90 69.7 129.1)">7</text>
<text x="81.8" y="129">3</text>
<text x="88.2" y="128.9">KEY_RIGHT</text>
<text x="109.3" y="130.4">10K-1%</text>
<text x="122" y="127.6">VDD3V3</text>
<text x="160.1" y="127.8">R213</text>
<text x="160.1" y="130.4">1K-1%</text>
<text x="199.4" y="127.8">R214</text>
<text x="199.4" y="130.4">1K-1%</text>
<text x="238.8" y="127.8">R215</text>
<text x="238.8" y="130.4">1K-1%</text>
<text x="278.2" y="127.8">R216</text>
<text x="278.2" y="130.4">1K-1%</text>
<text x="28" y="132.9">10K-1%</text>
<text x="56.7" y="134.1">5</text>
<text x="81.8" y="134.1">2</text>
<text x="88.2" y="133.9">KEY_ENTER</text>
<text x="109.3" y="132.9">R217</text>
<text x="122" y="135.2">VDD3V3</text>
<text x="13.8" y="140.3">VDD3V3</text>
<text x="28" y="138">R218</text>
<text x="28" y="143.1">10K-1%</text>
<text x="38.7" y="139">KEY_LEFT</text>
<text x="56.7" y="139.2">4</text>
<text x="69.7" y="141.3" transform="rotate(-90 69.7 141.3)">8</text>
<text x="74" y="142.1">SWITCH203</text>
<text x="81.8" y="139.2">1</text>
<text x="88.2" y="139">KEY_DOWN</text>
<text x="109.3" y="138">10K-1%</text>
<text x="109.3" y="140.5">R219</text>
<text x="122" y="142.8">VDD3V3</text>
<text x="165.4" y="139.3">D201</text>
<text x="165.4" y="142.3">LED_R</text>
<text x="204.8" y="139.3">D202</text>
<text x="204.8" y="142.3">LED_Y</text>
<text x="244.1" y="139.3">D203</text>
<text x="244.1" y="142.3">LED_G</text>
<text x="283.5" y="139.3">D204</text>
<text x="283.5" y="142.3">LED_B</text>
<text x="40.7" y="146.9">C211</text>
<text x="48.3" y="146.9">C212</text>
<text x="74" y="144.6">TM-4175-B-B</text>
<text x="90.2" y="146.9">C213</text>
<text x="95.3" y="146.9">C214</text>
<text x="100.4" y="146.9">C215</text>
<text x="109.3" y="145.6">10K-1%</text>
<text x="135.2" y="156.8">LED_POW</text>
<text x="160.1" y="157.1">Q201</text>
<text x="160.1" y="159.6">DTC043ZEBTL</text>
<text x="174.5" y="156.8">LED_SYS</text>
<text x="199.4" y="157.1">Q202</text>
<text x="199.4" y="159.6">DTC043ZEBTL</text>
<text x="213.9" y="156.8">LED_APP</text>
<text x="238.8" y="157.1">Q203</text>
<text x="238.8" y="159.6">DTC043ZEBTL</text>
<text x="253.3" y="156.8">LED_NET</text>
<text x="278.2" y="157.1">Q204</text>
<text x="278.2" y="159.6">DTC043ZEBTL</text>
<text x="125" y="179.7">GIMBAL_DOWN</text>
<text x="172" y="179.7">HOME_BUTTON</text>
<text x="224.1" y="177.3">VDD3V3</text>
<text x="125" y="182.2">GIMBAL_UP</text>
<text x="125" y="184.7">GIMBAL_LEFT</text>
<text x="172" y="182.2">POW_BUTTON</text>
<text x="125" y="187.3">GIMBAL_RIGHT</text>
<text x="125" y="189.8">GIMBAL_MODE</text>
<text x="172" y="187.3">MISSION_MODE</text>
<text x="172" y="189.8">STABAL_MODE</text>
<text x="125" y="194.9">KEY_UP</text>
<text x="125" y="197.4">KEY_DOWN</text>
<text x="172" y="192.4">POSITION_MODE</text>
<text x="172" y="197.4">LED_POW</text>
<text x="125" y="200">KEY_LEFT</text>
<text x="125" y="202.5">KEY_RIGHT</text>
<text x="172" y="200">LED_SYS</text>
<text x="172" y="202.5">LED_APP</text>
<text x="125" y="205.1">KEY_ENTER</text>
<text x="172" y="205.1">LED_NET</text>
</g>
<g font-size="2.3" fill="#cc8006">
<text x="28.7" y="22">0402</text>
<text x="179.9" y="29.6">0402</text>
<text x="28.7" y="38.5">0402</text>
<text x="179.9" y="37.2">0402</text>
<text x="179.9" y="44.8">0402</text>
<text x="226.6" y="55.8">B</text>
<text x="231.7" y="55.2">A</text>
<text x="236.8" y="55.8">C</text>
<text x="226.6" y="64.9">B</text>
<text x="231.7" y="65.2">A</text>
<text x="236.8" y="64.9">C</text>
<text x="28.7" y="71.5">0402</text>
<text x="110" y="69">0402</text>
<text x="110" y="76.6">0402</text>
<text x="28.7" y="81.7">0402</text>
<text x="110" y="84.2">0402</text>
<text x="28.7" y="129.9">0402</text>
<text x="110" y="127.4">0402</text>
<text x="159.2" y="131.4" transform="rotate(-90 159.2 131.4)">0603</text>
<text x="198.6" y="131.4" transform="rotate(-90 198.6 131.4)">0603</text>
<text x="238" y="131.4" transform="rotate(-90 238 131.4)">0603</text>
<text x="277.3" y="131.4" transform="rotate(-90 277.3 131.4)">0603</text>
<text x="110" y="135">0402</text>
<text x="28.7" y="140.1">0402</text>
<text x="110" y="142.6">0402</text>
</g>
<g font-size="2.3" fill="#000080">
<text x="68.6" y="31.3">10nF-10%-50V</text>
<text x="68.6" y="47.8">10nF-10%-50V</text>
<text x="192.7" y="54.7" transform="rotate(90 192.7 54.7)">10nF-10%-50V</text>
<text x="197.8" y="54.7" transform="rotate(90 197.8 54.7)">10nF-10%-50V</text>
<text x="202.9" y="54.7" transform="rotate(90 202.9 54.7)">10nF-10%-50V</text>
<text x="41.6" y="91.5" transform="rotate(90 41.6 91.5)">10nF-10%-50V</text>
<text x="49.2" y="91.5" transform="rotate(90 49.2 91.5)">10nF-10%-50V</text>
<text x="91.1" y="91.5" transform="rotate(90 91.1 91.5)">10nF-10%-50V</text>
<text x="96.2" y="91.5" transform="rotate(90 96.2 91.5)">10nF-10%-50V</text>
<text x="101.3" y="91.5" transform="rotate(90 101.3 91.5)">10nF-10%-50V</text>
<text x="41.6" y="149.9" transform="rotate(90 41.6 149.9)">10nF-10%-50V</text>
<text x="49.2" y="149.9" transform="rotate(90 49.2 149.9)">10nF-10%-50V</text>
<text x="91.1" y="149.9" transform="rotate(90 91.1 149.9)">10nF-10%-50V</text>
<text x="96.2" y="149.9" transform="rotate(90 96.2 149.9)">10nF-10%-50V</text>
<text x="101.3" y="149.9" transform="rotate(90 101.3 149.9)">10nF-10%-50V</text>
</g>
<g font-size="2.3" fill="#00c">
<text x="60" y="71">D</text>
<text x="78" y="71">C</text>
<text x="60" y="76">COM</text>
<text x="71" y="72.4" transform="rotate(-90 71 72.4)">7</text>
<text x="75" y="76">CEN</text>
<text x="60" y="81.1">B</text>
<text x="70.7" y="81.1" transform="rotate(-90 70.7 81.1)">8</text>
<text x="78" y="81.1">A</text>
<text x="60" y="129.4">D</text>
<text x="71" y="130.9" transform="rotate(-90 71 130.9)">7</text>
<text x="78" y="129.4">C</text>
<text x="60" y="134.5">COM</text>
<text x="75" y="134.5">CEN</text>
<text x="60" y="139.5">B</text>
<text x="70.7" y="139.5" transform="rotate(-90 70.7 139.5)">8</text>
<text x="78" y="139.5">A</text>
</g>
<g font-size="2.3" fill="#f00">
<text x="238" y="178.6">VDD3V3 [1,3,4]</text>
<text x="147.9" y="181.4">GIMBAL_DOWN [1]</text>
<text x="147.9" y="184">GIMBAL_UP [1]</text>
<text x="194.9" y="181.4">HOME_BUTTON [1]</text>
<text x="194.9" y="184">POW_BUTTON [1,4]</text>
<text x="147.9" y="186.5">GIMBAL_LEFT [1]</text>
<text x="147.9" y="189.1">GIMBAL_RIGHT [1]</text>
<text x="147.9" y="191.6">GIMBAL_MODE [1]</text>
<text x="194.9" y="189.1">MISSION_MODE [1]</text>
<text x="194.9" y="191.6">STABAL_MODE[1]</text>
<text x="147.9" y="196.7">KEY_UP [1,4]</text>
<text x="194.9" y="194.1">POSITION_MODE [1]</text>
<text x="147.9" y="199.2">KEY_DOWN [1,4]</text>
<text x="147.9" y="201.8">KEY_LEFT [1,4]</text>
<text x="194.9" y="199">LED_POW [4]</text>
<text x="194.9" y="201.5">LED_SYS [4]</text>
<text x="147.9" y="204.3">KEY_RIGHT [1,4]</text>
<text x="147.9" y="206.8">KEY_ENTER [1,4]</text>
<text x="194.9" y="204">LED_APP [4]</text>
<text x="194.9" y="206.6">LED_NET [4]</text>
</g>
<g font-size="1.8">
<text x="224.6" y="208.7">Designed by:</text>
<text x="224.8" y="204.9">Date:</text>
<text x="238.3" y="208.7">&lt;Designer&gt;</text>
<text x="238.5" y="204.9">Monday, July 14, 2025</text>
<text x="248.7" y="208.7">Reviewed by:</text>
<text x="261.9" y="208.7">&lt;Checker&gt;</text>
<text x="275.4" y="208.7">Sheet:</text>
<text x="275.6" y="204.9">Rev:</text>
<text x="284.3" y="204.9">&lt;Revision&gt;</text>
<text x="285" y="208.4">2</text>
<text x="287.8" y="208.4">of</text>
<text x="291.1" y="208.4">4</text>
</g>
<g font-size="1.3" fill="#cc8006">
<text x="67.7" y="30.8" transform="rotate(-90 67.7 30.8)">0402</text>
<text x="67.7" y="47.3" transform="rotate(-90 67.7 47.3)">0402</text>
<text x="190.3" y="53.7">0402</text>
<text x="195.4" y="53.7">0402</text>
<text x="200.4" y="53.7">0402</text>
<text x="39.2" y="90.5">0402</text>
<text x="46.8" y="90.5">0402</text>
<text x="88.7" y="90.5">0402</text>
<text x="93.8" y="90.5">0402</text>
<text x="98.8" y="90.5">0402</text>
<text x="39.2" y="148.9">0402</text>
<text x="46.8" y="148.9">0402</text>
<text x="88.7" y="148.9">0402</text>
<text x="93.8" y="148.9">0402</text>
<text x="98.8" y="148.9">0402</text>
</g>
</svg>
